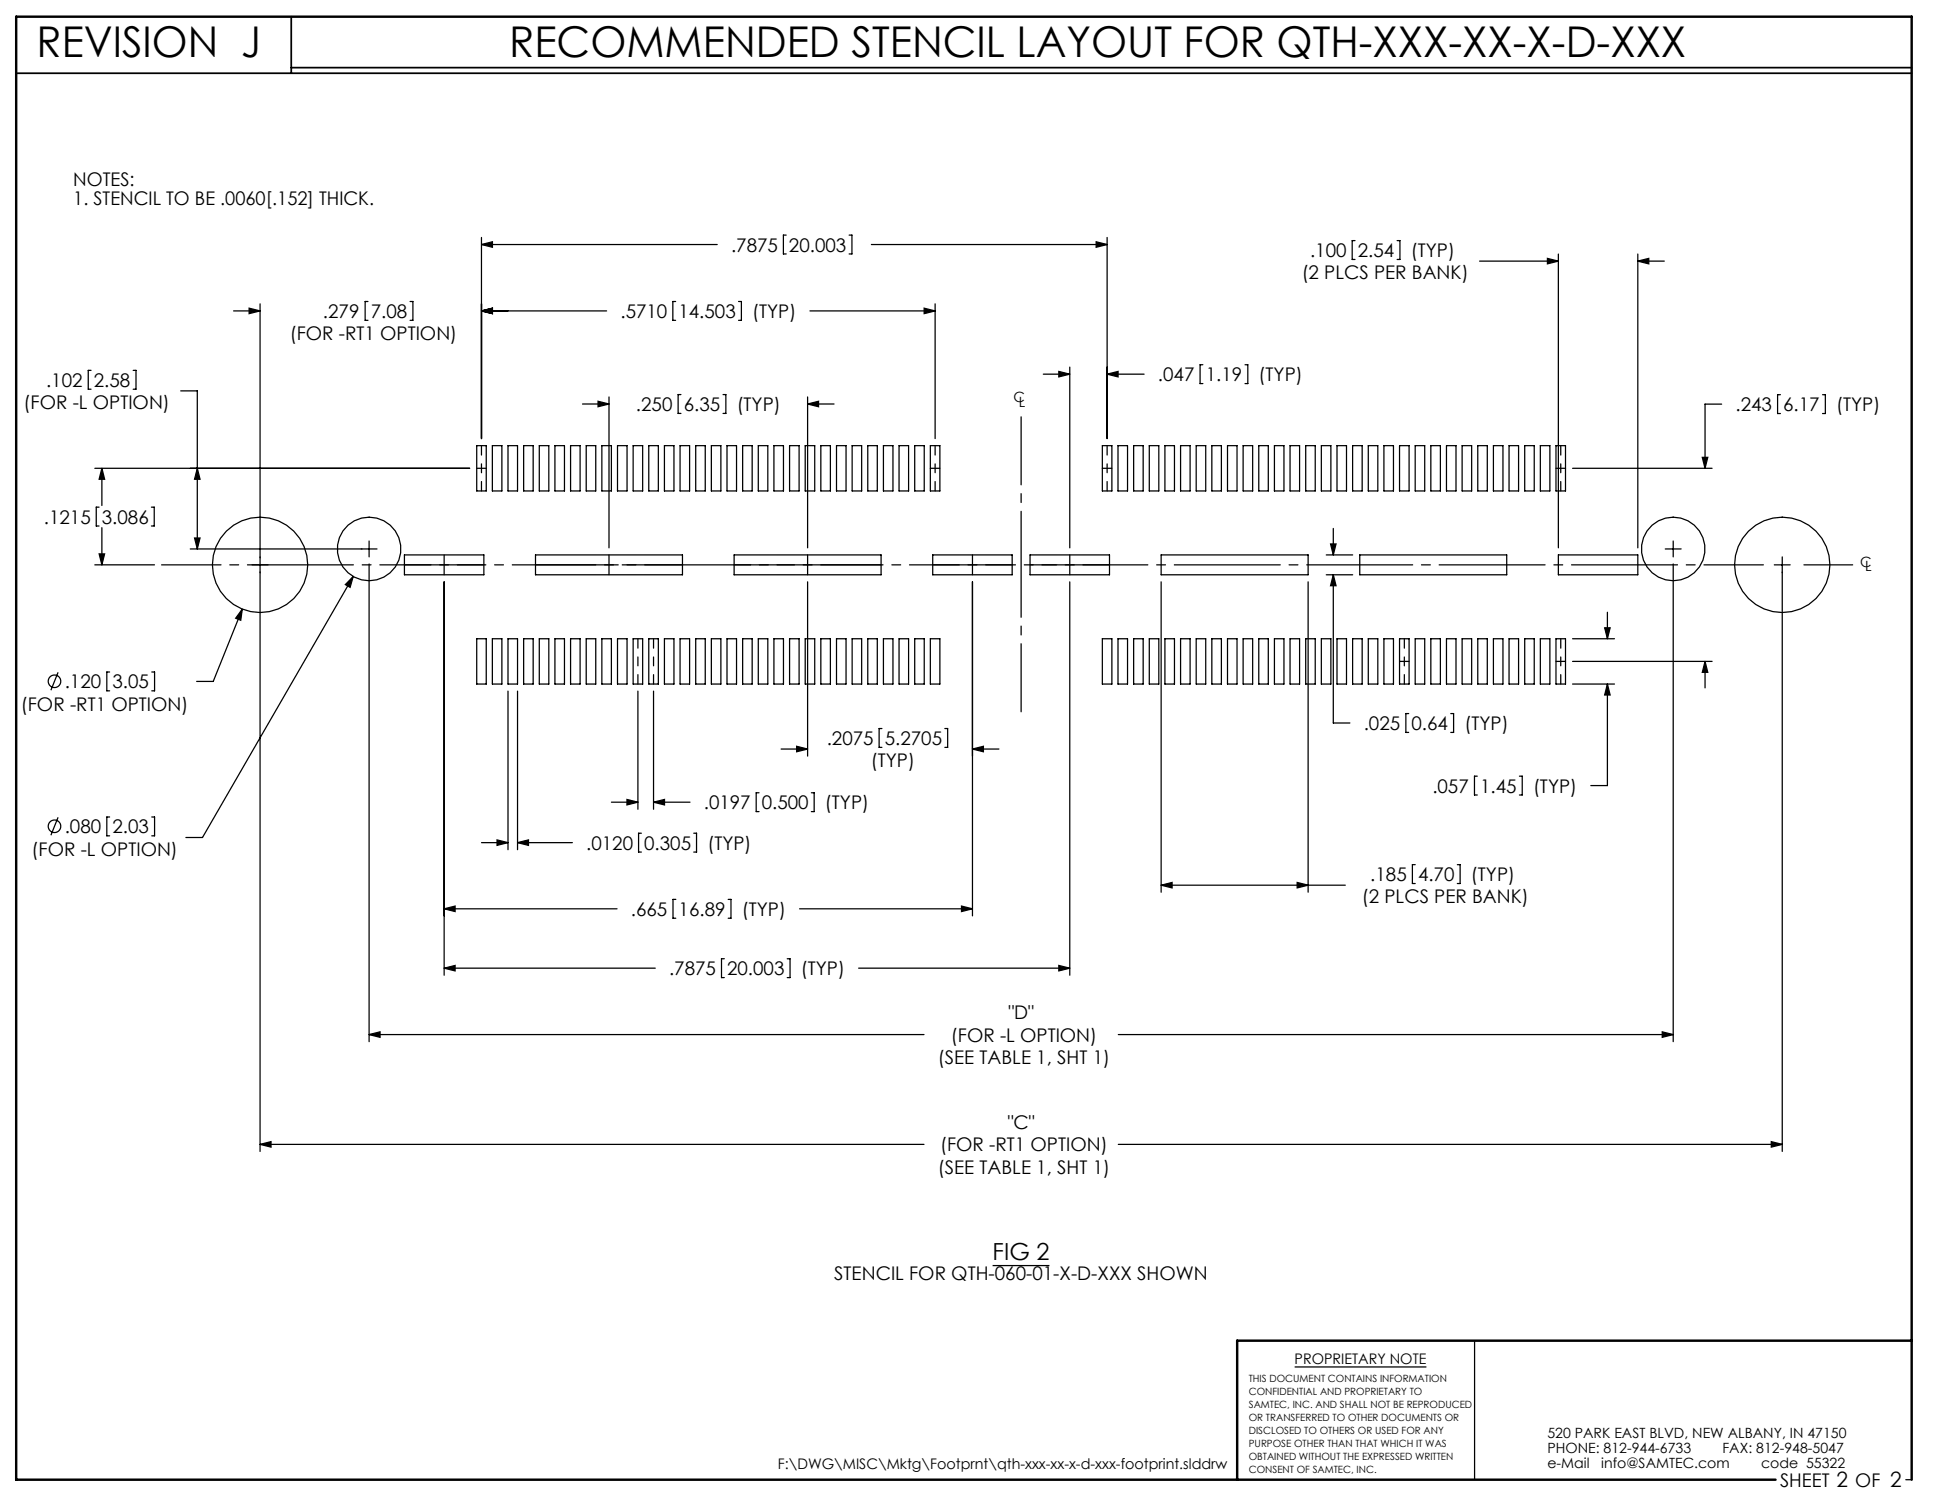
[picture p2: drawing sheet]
<svg xmlns="http://www.w3.org/2000/svg" width="279mm" height="216mm" viewBox="0 0 279 216" stroke-linecap="round" stroke-linejoin="round" font-family="sans-serif">
<g fill="none" stroke="#000" stroke-width=".18">
<path d="M69.3 34.2v28.9M69.3 35.2h33.9M69.3 35.2l1.5-.4v.8zM113.1 33.8h-.4v2.7h.4M122.2 33.8h.4v2.7h-.4M125.4 35.2h33.9M157.7 34.8l1.6 .4-1.6 .4zM159.3 34.2v28.9M194.9 34.6h-.4v2.7h.4M201 34.6h.4v2.7h-.4M212.9 37.6h11.3M222.6 37.2l1.6 .4-1.6 .4z"/>
<path d="M224.2 36.5v42.3M235.6 37.6l1.6-.4v.8zM235.6 36.5v42.3M235.6 37.6h3.8M13.1 53.3h-.4v2.7h.4M19.2 53.3h.4v2.7h-.4M26 56.2h2.4v22.8M33.6 44.7h3.8M35.8 44.3l1.6 .4-1.6 .4zM37.4 43.7v121.9M52.9 43.4h-.4v2.7h.4M59 43.4h.4v2.7h-.4"/>
<path d="M69.3 44.7h18M69.3 44.7l1.5-.4v.8zM83.8 58.1h3.8M86 57.7l1.6 .4-1.6 .4zM87.6 57.1v21.7M97.2 43.4h-.4v2.7h.4M98 56.8h-.4v2.7h.4M104 56.8h.4v2.7h-.4M106.3 43.4h.4v2.7h-.4M116.2 57.1v21.7M116.2 58.1h3.8M116.2 58.1l1.6-.4v.8z"/>
<path d="M116.5 44.7h18M133 44.3l1.5 .4-1.5 .4zM134.5 43.7v19.4M150.1 53.8h3.8M152.3 53.4l1.6 .4-1.6 .4zM153.9 52.8v26M159.3 53.8h5.3M159.3 53.8l1.6-.4v.8zM173.1 52.5h-.4v2.7h.4M179.1 52.5h.4v2.7h-.4M247.7 58.1h-2.4v9.3M256.2 56.8h-.5v2.7h.5"/>
<path d="M262.2 56.8h.4v2.7h-.4M13.6 67.4h54M14.3 72.9h-.5v2.8h.5M14.3 79.7h.8l-.4 1.5zM14.7 67.4v5.3M14.7 75.9v5.3M14.7 67.4l.4 1.5h-.8zM21.8 72.9h.4v2.8h-.4M27.4 79h26.8M28 77.4h.8l-.4 1.6zM28.4 67.4l.4 1.5h-.8zM53.1 77.8v2.3"/>
<path d="M58.2 79.8h11.4v2.9h-11.4zM68.6 64.1h1.4v6.5h-1.4zM70.8 64.1h1.4v6.5h-1.4zM73.1 64.1h1.4v6.5h-1.4zM75.3 64.1h1.4v6.5h-1.4zM77 79.8h21.2v2.9h-21.2zM77.6 64.1h1.4v6.5h-1.4zM79.8 64.1h1.4v6.5h-1.4zM82.1 64.1h1.4v6.5h-1.4zM84.3 64.1h1.4v6.5h-1.4zM86.6 64.1h1.4v6.5h-1.4zM88.8 64.1h1.4v6.5h-1.4z"/>
<path d="M91.1 64.1h1.4v6.5h-1.4zM93.3 64.1h1.4v6.5h-1.4zM95.6 64.1h1.4v6.5h-1.4zM97.8 64.1h1.4v6.5h-1.4zM100.1 64.1h1.4v6.5h-1.4zM102.3 64.1h1.4v6.5h-1.4zM104.6 64.1h1.4v6.5h-1.4zM105.6 79.8h21.2v2.9h-21.2zM106.8 64.1h1.4v6.5h-1.4zM109.1 64.1h1.4v6.5h-1.4zM111.3 64.1h1.4v6.5h-1.4zM113.6 64.1h1.4v6.5h-1.4z"/>
<path d="M115.8 64.1h1.4v6.5h-1.4zM118.1 64.1h1.4v6.5h-1.4zM120.3 64.1h1.4v6.5h-1.4zM122.6 64.1h1.4v6.5h-1.4zM124.8 64.1h1.4v6.5h-1.4zM127.1 64.1h1.4v6.5h-1.4zM129.4 64.1h1.3v6.5h-1.3zM131.6 64.1h1.4v6.5h-1.4zM133.9 64.1h1.3v6.5h-1.3zM134.2 79.8h11.4v2.9h-11.4zM148.2 79.8h11.4v2.9h-11.4zM158.6 64.1h1.4v6.5h-1.4z"/>
<path d="M160.8 64.1h1.4v6.5h-1.4zM163.1 64.1h1.4v6.5h-1.4zM165.3 64.1h1.4v6.5h-1.4zM167.1 79.8h21.1v2.9h-21.1zM167.6 64.1h1.4v6.5h-1.4zM169.9 64.1h1.3v6.5h-1.3zM172.1 64.1h1.4v6.5h-1.4zM174.4 64.1h1.3v6.5h-1.3zM176.6 64.1h1.4v6.5h-1.4zM178.9 64.1h1.3v6.5h-1.3zM181.1 64.1h1.4v6.5h-1.4zM183.4 64.1h1.3v6.5h-1.3z"/>
<path d="M185.6 64.1h1.4v6.5h-1.4zM187.9 64.1h1.3v6.5h-1.3zM190.1 64.1h1.4v6.5h-1.4zM190.8 79.8h3.8M191.4 78.2h.8l-.4 1.6zM191.8 76v3.8M192.4 64.1h1.3v6.5h-1.3zM194.6 64.1h1.4v6.5h-1.4zM195.6 79.8h21.2v2.9h-21.2zM196.9 64.1h1.3v6.5h-1.3zM199.1 64.1h1.4v6.5h-1.4zM201.4 64.1h1.3v6.5h-1.3z"/>
<path d="M203.6 64.1h1.4v6.5h-1.4zM205.9 64.1h1.3v6.5h-1.3zM208.1 64.1h1.4v6.5h-1.4zM210.4 64.1h1.3v6.5h-1.3zM212.6 64.1h1.4v6.5h-1.4zM214.9 64.1h1.3v6.5h-1.3zM217.1 64.1h1.4v6.5h-1.4zM219.4 64.1h1.3v6.5h-1.3zM221.6 64.1h1.4v6.5h-1.4zM223.9 64.1h1.3v6.5h-1.3zM224.2 79.8h11.4v2.9h-11.4zM226.3 67.4h20"/>
<path d="M239.6 79h2.3M240.7 77.8v2.3M244.9 65.8h.8l-.4 1.6zM8.4 96.7l-1.1 2.6M13.6 81.2h8.6M15.8 96.7h-.4v2.7h.4M21.8 96.7h.4v2.7h-.4M34.9 87.6l-.3 1.6-.7-.3zM34.9 87.6l-4.2 10.4h-2.4M36.3 81.2h2.3M50.8 82.9l-.4 1.6-.7-.4zM50.8 82.9l-21.7 37.6h-2.4"/>
<path d="M53.1 81.1v68.7M63.9 83.7v56.6M68.6 91.9h1.4v6.5h-1.4zM70.8 91.9h1.4v6.5h-1.4zM73.1 91.9h1.4v6.5h-1.4zM73.1 99.4v22.8M74.5 99.4v22.8M75.3 91.9h1.4v6.5h-1.4zM77.6 91.9h1.4v6.5h-1.4zM79.8 91.9h1.4v6.5h-1.4zM82.1 91.9h1.4v6.5h-1.4zM84.3 91.9h1.4v6.5h-1.4z"/>
<path d="M86.6 91.9h1.4v6.5h-1.4zM88.8 91.9h1.4v6.5h-1.4zM91.1 91.9h1.4v6.5h-1.4zM91.8 99.4v17M93.3 91.9h1.4v6.5h-1.4zM94 99.4v17M95.6 91.9h1.4v6.5h-1.4zM97.8 91.9h1.4v6.5h-1.4zM100.1 91.9h1.4v6.5h-1.4zM102.3 91.9h1.4v6.5h-1.4zM104.6 91.9h1.4v6.5h-1.4zM106.8 91.9h1.4v6.5h-1.4z"/>
<path d="M109.1 91.9h1.4v6.5h-1.4zM111.3 91.9h1.4v6.5h-1.4zM113.6 91.9h1.4v6.5h-1.4zM115.8 91.9h1.4v6.5h-1.4zM116.2 83.7v25.1M118.1 91.9h1.4v6.5h-1.4zM120.3 91.9h1.4v6.5h-1.4zM122.6 91.9h1.4v6.5h-1.4zM124.8 91.9h1.4v6.5h-1.4zM127.1 91.9h1.4v6.5h-1.4zM129.4 91.9h1.3v6.5h-1.3zM131.6 91.9h1.4v6.5h-1.4z"/>
<path d="M133.9 91.9h1.3v6.5h-1.3zM139.9 83.7v48M153.9 83.7v56.6M158.6 91.9h1.4v6.5h-1.4zM160.8 91.9h1.4v6.5h-1.4zM163.1 91.9h1.4v6.5h-1.4zM165.3 91.9h1.4v6.5h-1.4zM167.1 83.7v44.6M167.6 91.9h1.4v6.5h-1.4zM169.9 91.9h1.3v6.5h-1.3zM172.1 91.9h1.4v6.5h-1.4zM174.4 91.9h1.3v6.5h-1.3z"/>
<path d="M176.6 91.9h1.4v6.5h-1.4zM178.9 91.9h1.3v6.5h-1.3zM181.1 91.9h1.4v6.5h-1.4zM183.4 91.9h1.3v6.5h-1.3zM185.6 91.9h1.4v6.5h-1.4zM187.9 91.9h1.3v6.5h-1.3zM188.2 83.7v44.6M190.1 91.9h1.4v6.5h-1.4zM190.8 82.7h3.8M191.8 82.7l.4 1.6h-.8zM191.8 82.7v21.3h2.4M192.4 91.9h1.3v6.5h-1.3z"/>
<path d="M194.6 91.9h1.4v6.5h-1.4zM196.9 91.9h1.3v6.5h-1.3zM199.1 91.9h1.4v6.5h-1.4zM201.4 91.9h1.3v6.5h-1.3zM203.6 91.9h1.4v6.5h-1.4zM205.9 91.9h1.3v6.5h-1.3zM208.1 91.9h1.4v6.5h-1.4zM210.4 91.9h1.3v6.5h-1.3zM212.6 91.9h1.4v6.5h-1.4zM214.9 91.9h1.3v6.5h-1.3zM217.1 91.9h1.4v6.5h-1.4zM219.4 91.9h1.3v6.5h-1.3z"/>
<path d="M221.6 91.9h1.4v6.5h-1.4zM223.9 91.9h1.3v6.5h-1.3zM226.3 98.4h6M226.3 91.9h6M226.3 95.1h20M230.9 90.3h.8l-.4 1.6zM231.3 98.4l.4 1.6h-.8zM231.3 98.4v14.6h-2.4M231.3 88.1v3.8M240.7 81.1v68.7M245.3 95.1v3.8M245.3 95.1l.4 1.6h-.8z"/>
<path d="M255.3 81.2h2.3M256.4 80.1v85.5M259.5 81.2h7M8.4 117.6l-1.1 2.5M15.8 117.5h-.4v2.7h.4M21.8 117.5h.4v2.7h-.4M88 115.4h3.8M90.2 115l1.6 .4-1.6 .4zM92.3 119.8h-.4v2.8h.4M94 115.4h5.3M94 115.4l1.6-.4v.8zM99.8 119.8h.4v2.8h-.4"/>
<path d="M109.2 114h-.4v2.7h.4M112.4 107.7h3.8M114.6 107.3l1.6 .4-1.6 .4zM116.7 114h.4v2.7h-.4M126.9 104.8h-.4v2.7h.4M135.9 104.8h.4v2.7h-.4M139.9 107.7h3.8M139.9 107.7l1.6-.4v.8zM202.7 102.6h-.4v2.7h.4M208.7 102.6h.4v2.7h-.4M212.5 111.6h-.4v2.8h.4M218.6 111.6h.4v2.8h-.4"/>
<path d="M63.9 130.7h24.9M63.9 139.3h30.4M63.9 130.7l1.6-.4v.8zM63.9 139.3l1.6-.4v.8zM69.3 121.2h3.8M71.5 120.8l1.6 .4-1.6 .4zM74.5 121.2l1.5-.4v.8zM74.5 121.2h7.8M97.2 129.4h-.4v2.7h.4M104.2 137.9h-.4v2.7h.4M104.8 129.4h.4v2.7h-.4M113.3 137.9h.4v2.7h-.4"/>
<path d="M115 130.7h24.9M123.5 139.3h30.4M138.3 130.3l1.6 .4-1.6 .4zM152.3 138.9l1.6 .4-1.6 .4zM167.1 127.3l1.5-.4v.8zM167.1 127.3h26.5M186.6 126.9l1.6 .4-1.6 .4zM203.6 124.4h-.4v2.7h.4M209.7 124.4h.4v2.7h-.4M53.1 148.8l1.6-.4v.8zM53.1 148.8h79.8M160.9 148.8h79.8"/>
<path d="M239.2 148.4l1.5 .4-1.5 .4zM37.4 164.6l1.6-.4v.8zM37.4 164.6h95.5M160.9 164.6h95.5M254.8 164.2l1.6 .4-1.6 .4zM142.8 182h8.2M186.3 196.6h18.9M212.2 192.8v20M274.2 212.8h.8"/>
<circle cx="53.1" cy="79" r="4.6"/>
<circle cx="240.7" cy="79" r="4.6"/>
<circle cx="7.8" cy="98" r=".9"/>
<circle cx="37.4" cy="81.2" r="6.9"/>
<circle cx="256.4" cy="81.2" r="6.9"/>
<circle cx="7.8" cy="118.9" r=".9"/>
</g>
<path d="M2.3 10.5h272.7M41.9 2.4v8.1M41.9 9.7h233.1" fill="none" stroke="#000" stroke-width=".25"/>
<path d="M275 192.8h-97v20M255.5 212.8h-253.2v-210.4h272.7v210.4" fill="none" stroke="#000" stroke-width=".35"/>
<path d="M69.3 64.1v6.5M134.5 64.1v6.5M159.3 64.1v6.5M224.5 64.1v6.5M91.8 91.9v6.5M94 91.9v6.5M202 91.9v6.5M224.5 91.9v6.5" fill="none" stroke="#000" stroke-width=".18" stroke-dasharray="15.2 1.3 1.3 1.3" stroke-dashoffset="13.9"/>
<path d="M146.9 60v42.4" fill="none" stroke="#000" stroke-width=".18" stroke-dasharray="15.2 1.3 1.3 1.3" stroke-dashoffset="5.5"/>
<path d="M23.2 81.2h230.5" fill="none" stroke="#000" stroke-width=".18" stroke-dasharray="15.2 1.3 1.3 1.3" stroke-dashoffset="6.7"/>
<path d="M77 81.2h21.2M105.6 81.2h21.2" fill="none" stroke="#000" stroke-width=".18" stroke-dasharray="15.2 1.3 1.3 1.3" stroke-dashoffset="6.6"/>
<path d="M58.2 81.2h11.4M134.2 81.2h11.4M148.2 81.2h11.4" fill="none" stroke="#000" stroke-width=".18" stroke-dasharray="15.2 1.3 1.3 1.3" stroke-dashoffset="11.4"/>
<path d="M63.9 79.8v2.9M68.6 67.4h1.4M87.6 79.8v2.9M116.2 79.8v2.9M133.9 67.4h1.3M139.9 79.8v2.9M153.9 79.8v2.9M158.6 67.4h1.4M223.9 67.4h1.3M201.4 95.1h1.3M223.9 95.1h1.3" fill="none" stroke="#000" stroke-width=".18" stroke-dasharray="15.2 1.3 1.3 1.3"/>
<g fill="#000">
<path d="M35.8 44.3l1.6 .4-1.6 .4zM69.3 44.7l1.5-.4v.8zM14.7 67.4l.4 1.5h-.8zM14.3 79.7h.8l-.4 1.5zM133 44.3l1.5 .4-1.5 .4zM69.3 44.7l1.5-.4v.8zM69.3 35.2l1.5-.4v.8zM157.7 34.8l1.6 .4-1.6 .4zM159.3 53.8l1.6-.4v.8zM152.3 53.4l1.6 .4-1.6 .4zM86 57.7l1.6 .4-1.6 .4zM116.2 58.1l1.6-.4v.8zM139.9 107.7l1.6-.4v.8zM114.6 107.3l1.6 .4-1.6 .4zM63.9 130.7l1.6-.4v.8zM138.3 130.3l1.6 .4-1.6 .4zM63.9 139.3l1.6-.4v.8zM152.3 138.9l1.6 .4-1.6 .4zM90.2 115l1.6 .4-1.6 .4zM94 115.4l1.6-.4v.8zM244.9 65.8h.8l-.4 1.6zM245.3 95.1l.4 1.6h-.8zM28.4 67.4l.4 1.5h-.8zM28 77.4h.8l-.4 1.6z"/>
<path d="M254.8 164.2l1.6 .4-1.6 .4zM37.4 164.6l1.6-.4v.8zM34.9 87.6l-1 1.3 .7 .3zM50.8 82.9l-1.1 1.2 .7 .4zM53.1 148.8l1.6-.4v.8zM239.2 148.4l1.5 .4-1.5 .4zM71.5 120.8l1.6 .4-1.6 .4zM74.5 121.2l1.5-.4v.8zM167.1 127.3l1.5-.4v.8zM186.6 126.9l1.6 .4-1.6 .4zM191.4 78.2h.8l-.4 1.6zM191.8 82.7l.4 1.6h-.8zM231.3 98.4l.4 1.6h-.8zM230.9 90.3h.8l-.4 1.6zM235.6 37.6l1.6-.4v.8zM222.6 37.2l1.6 .4-1.6 .4z"/>
</g>
<g font-size="6.1">
<text x="5.3" y="8.2">REVISION J</text>
<text x="73.3" y="8.3">RECOMMENDED STENCIL LAYOUT FOR QTH-XXX-XX-X-D-XXX</text>
</g>
<text font-size="3.4" x="142.8" y="181.3">FIG 2</text>
<g font-size="2.7">
<text x="10.5" y="26.8">NOTES:</text>
<text x="10.5" y="29.5">1. STENCIL TO BE .0060[.152] THICK.</text>
<text x="105.2" y="36.2">.7875</text>
<text x="113.5" y="36.2">20.003</text>
<text x="187.3" y="40.2">(2 PLCS PER BANK)</text>
<text x="188.5" y="37">.100</text>
<text x="195.3" y="37">2.54</text>
<text x="203" y="37">(TYP)</text>
<text x="46.5" y="45.7">.279</text>
<text x="53.3" y="45.7">7.08</text>
<text x="89.3" y="45.7">.5710</text>
<text x="97.6" y="45.7">14.503</text>
<text x="108.2" y="45.7">(TYP)</text>
<text x="41.7" y="48.9">(FOR -RT1 OPTION)</text>
<text x="3.4" y="58.8">(FOR -L OPTION)</text>
<text x="6.6" y="55.6">.102</text>
<text x="13.5" y="55.6">2.58</text>
<text x="91.5" y="59.1">.250</text>
<text x="98.4" y="59.1">6.35</text>
<text x="106" y="59.1">(TYP)</text>
<text x="166.6" y="54.8">.047</text>
<text x="173.5" y="54.8">1.19</text>
<text x="181.1" y="54.8">(TYP)</text>
<text x="249.7" y="59.1">.243</text>
<text x="256.6" y="59.1">6.17</text>
<text x="264.2" y="59.1">(TYP)</text>
<text x="6.3" y="75.3">.1215</text>
<text x="14.7" y="75.3">3.086</text>
<text x="9.3" y="99">.120</text>
<text x="16.2" y="99">3.05</text>
<text x="3" y="102.2">(FOR -RT1 OPTION)</text>
<text x="118.9" y="107.1">.2075</text>
<text x="127.3" y="107.1">5.2705</text>
<text x="196.2" y="105">.025</text>
<text x="203.1" y="105">0.64</text>
<text x="210.7" y="105">(TYP)</text>
<text x="125.3" y="110.3">(TYP)</text>
<text x="9.3" y="119.9">.080</text>
<text x="16.2" y="119.9">2.03</text>
<text x="101.3" y="116.4">.0197</text>
<text x="109.6" y="116.4">0.500</text>
<text x="118.7" y="116.4">(TYP)</text>
<text x="206.1" y="114">.057</text>
<text x="212.9" y="114">1.45</text>
<text x="220.6" y="114">(TYP)</text>
<text x="4.6" y="123.1">(FOR -L OPTION)</text>
<text x="84.3" y="122.2">.0120</text>
<text x="92.7" y="122.2">0.305</text>
<text x="101.8" y="122.2">(TYP)</text>
<text x="90.8" y="131.7">.665</text>
<text x="97.6" y="131.7">16.89</text>
<text x="106.7" y="131.7">(TYP)</text>
<text x="195.9" y="129.9">(2 PLCS PER BANK)</text>
<text x="197.1" y="126.7">.185</text>
<text x="204" y="126.7">4.70</text>
<text x="211.6" y="126.7">(TYP)</text>
<text x="96.3" y="140.3">.7875</text>
<text x="104.6" y="140.3">20.003</text>
<text x="115.2" y="140.3">(TYP)</text>
<text x="136.8" y="149.8">(FOR -L OPTION)</text>
<text x="145.1" y="146.6">&quot;D&quot;</text>
<text x="134.9" y="153">(SEE TABLE 1, SHT 1)</text>
<text x="135.3" y="165.6">(FOR -RT1 OPTION)</text>
<text x="145" y="162.4">&quot;C&quot;</text>
<text x="134.9" y="168.8">(SEE TABLE 1, SHT 1)</text>
<text x="120" y="184.1">STENCIL FOR QTH-060-01-X-D-XXX SHOWN</text>
<text x="256.1" y="213.9">SHEET 2 OF 2</text>
</g>
<g font-size="2.1">
<text x="186.3" y="196.2">PROPRIETARY NOTE</text>
<text x="111.9" y="211.3">F:\DWG\MISC\Mktg\Footprnt\qth-xxx-xx-x-d-xxx-footprint.slddrw</text>
</g>
<g font-size="2">
<text x="145.8" y="57.9">C</text>
<text x="146.6" y="58.5">L</text>
<text x="267.6" y="81.6">C</text>
<text x="268.3" y="82.2">L</text>
<text x="222.6" y="206.8">520 PARK EAST BLVD, NEW ALBANY, IN 47150</text>
<text x="222.6" y="208.9">PHONE: 812-944-6733</text>
<text x="247.8" y="208.9">FAX: 812-948-5047</text>
<text x="222.6" y="211.1">e-Mail</text>
<text x="230.4" y="211.1">info@SAMTEC.com</text>
<text x="253.4" y="211.1">code 55322</text>
</g>
<g font-size="1.4">
<text x="179.7" y="198.8">THIS DOCUMENT CONTAINS INFORMATION</text>
<text x="179.7" y="200.6">CONFIDENTIAL AND PROPRIETARY TO</text>
<text x="179.7" y="202.5">SAMTEC, INC. AND SHALL NOT BE REPRODUCED</text>
<text x="179.7" y="204.4">OR TRANSFERRED TO OTHER DOCUMENTS OR</text>
<text x="179.7" y="206.2">DISCLOSED TO OTHERS OR USED FOR ANY</text>
<text x="179.7" y="208.1">PURPOSE OTHER THAN THAT WHICH IT WAS</text>
<text x="179.7" y="210">OBTAINED WITHOUT THE EXPRESSED WRITTEN</text>
<text x="179.7" y="211.8">CONSENT OF SAMTEC, INC.</text>
</g>
</svg>
